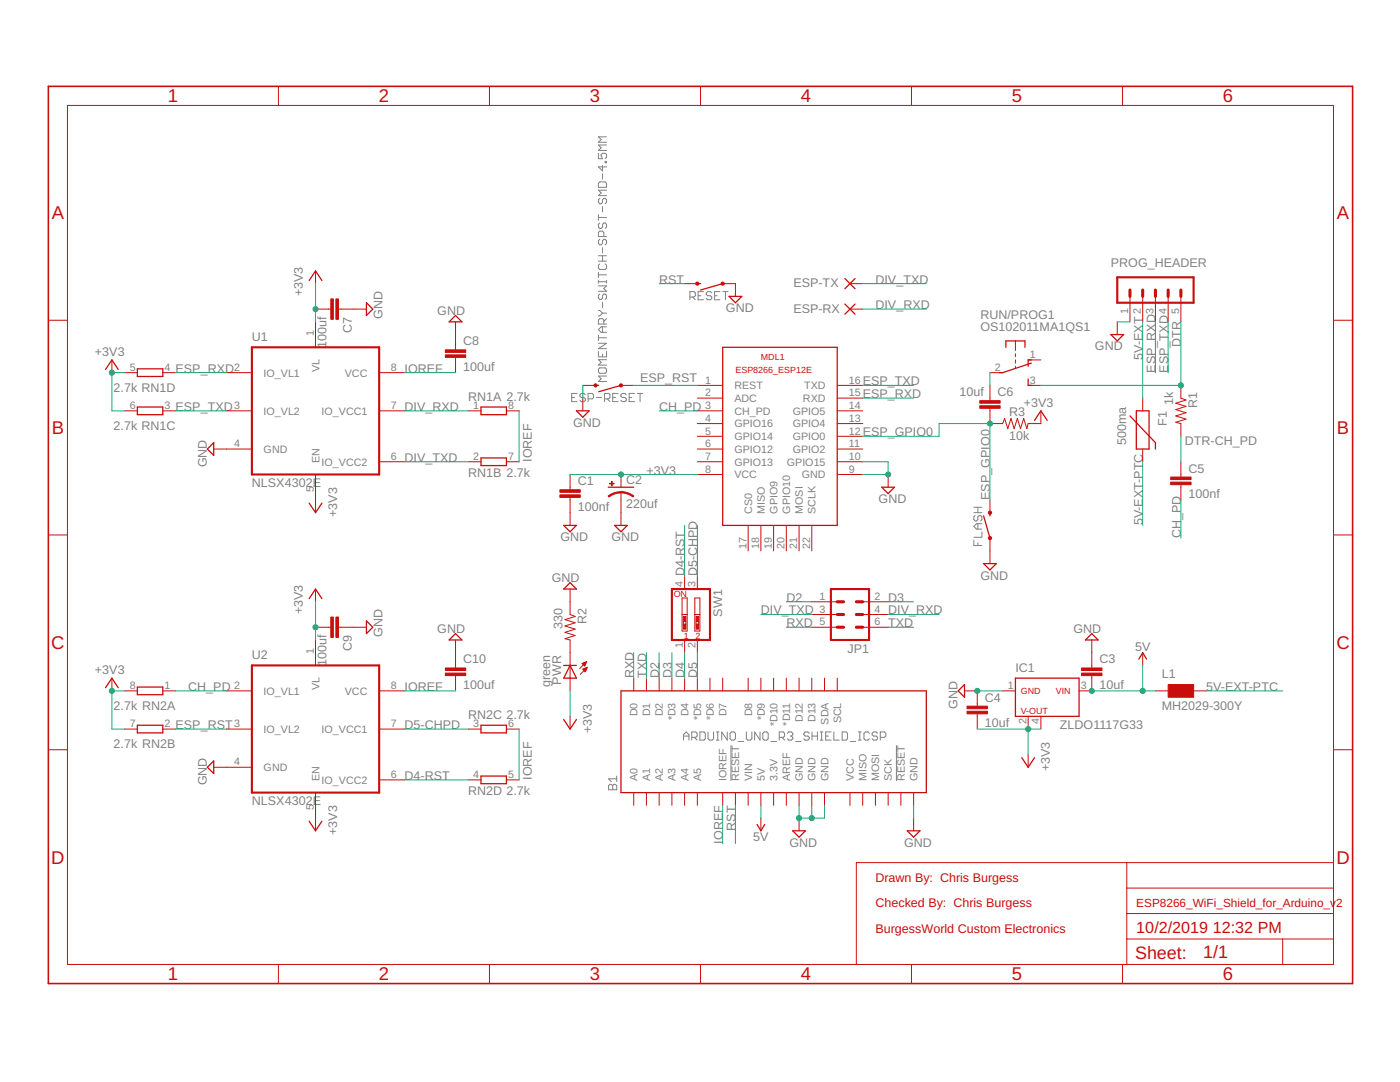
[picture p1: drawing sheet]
<svg xmlns="http://www.w3.org/2000/svg" width="279mm" height="216mm" viewBox="0 0 279 216" stroke-linecap="round" stroke-linejoin="round" font-family="sans-serif">
<g fill="none" stroke="#808080" stroke-width=".2">
<path d="M119.4 30.6v1.1h.8l-.2-.9 .2-.2h.6l.3 .2v.6l-.3 .3M119.7 36.3h1.1l.3 .3v.8h-1.7v-.8zM119.7 39.6l-.3 .3v.5l.3 .3h.3l.2-.3v-.5l.3-.3h.3l.3 .3v.5l-.3 .3M120.2 33v1.1l-.8-.8h1.7M120.2 34.7v1.1M120.8 32.2h.3v.3h-.3zM121.1 38h-1.7l.6 .5-.6 .5h1.7M121.1 28.9h-1.7l.6 .6-.6 .5h1.7M121.1 27.3h-1.7l.6 .6-.6 .5h1.7M119.4 42.8v1.1M119.4 54.3v1.1M119.4 55.9v.6"/>
<path d="M119.4 57h1.7l-.6 .6 .6 .5h-1.7M119.4 56.2h1.7M119.4 54.8h1.7M119.4 52.1h1.7M119.4 51h1.7M119.4 43.4h1.7M119.7 44.5l-.3 .3v.5l.3 .3h.3l.2-.3v-.5l.3-.3h.3l.3 .3v.5l-.3 .3M119.7 47.8l-.3 .2v.6l.3 .3h.3l.2-.3v-.6l.3-.2h.3l.3 .2v.6l-.3 .3M119.7 52.7l-.3 .2v.6l.3 .3h1.1l.3-.3v-.6l-.3-.2M119.7 58.7l-.3 .2v.6l.3 .3h.3l.2-.3v-.6l.3-.2h.3l.3 .2v.6l-.3 .3M120.2 41.2v1.1M120.2 49.4v1.1"/>
<path d="M120.2 51v1.1M120.5 47.2v-.8l-.3-.3h-.5l-.3 .3v.8h1.7M121.1 55.9v.6M137.7 59.3h.8l.3-.3v-.5l-.3-.3h-.8v1.6M138.2 59.3l.6 .5M139.3 59h.6M140.4 58.2h-1.1v1.6h1.1M142 58.5l-.2-.3h-.6l-.3 .3v.2l.3 .3h.6l.2 .3v.2l-.2 .3h-.6l-.3-.3M142.6 59h.5M143.7 58.2h-1.1v1.6h1.1M144.2 58.2h1.1M144.8 58.2v1.6"/>
<path d="M114.1 79.3h.5M115.2 78.5h-1.1v1.6h1.1M116.8 78.8l-.3-.3h-.5l-.3 .3v.3l.3 .2h.5l.3 .3v.3l-.3 .2h-.5l-.3-.2M117.4 79.6h.8l.2-.3v-.5l-.2-.3h-.8v1.6M119 79.3h1.1M119.4 66.9v1M119.4 70.1v1.1h1.7v-1.1M119.4 68.5h1.7l-1.7 1.1h1.7M119.4 67.4h1.7M119.4 62h.3l.5 .5M119.7 73.4h1.1l.3 .3v.5l-.3 .3h-1.1l-.3-.3v-.5zM120.2 60.3v1.1"/>
<path d="M120.2 65.2v1.1M120.2 70.7v.5M120.2 62.5l-.5 .5h-.3M120.2 62.5h.9M120.5 64.7v-.8l-.3-.3h-.5l-.3 .3v.8h1.7M120.6 79.6h.9l.2-.3v-.5l-.2-.3h-.9v1.6M121.1 75h-1.7l.6 .6-.6 .5h1.7M121.1 71.8h-1.7l.6 .5-.6 .6h1.7M121.1 65.2h-1.1l-.6 .6 .6 .5h1.1M121.1 63.6l-.6 .5M121.2 79.6l.5 .5M122.3 79.3h.5"/>
<path d="M123.4 78.5h-1.1v1.6h1.1M125 78.8l-.3-.3h-.5l-.3 .3v.3l.3 .2h.5l.3 .3v.3l-.3 .2h-.5l-.3-.2M125.6 79.3h.5M126.6 78.5h-1v1.6h1M127.2 78.5h1.1M127.7 78.5v1.6M194.4 107.8v1.1h1.6M194.4 102.3h1.6M194.4 101.2h1.6M194.6 102.9l-.2 .2v.6l.2 .2h.3l.3-.2v-.6l.2-.2h.3l.3 .2v.6l-.3 .2M195.2 101.2v1.1M195.2 104.5v1.1"/>
<path d="M195.2 108.3v.6M196 106.1v1.1h-1.6M196 104.5h-1.1l-.5 .6 .5 .5h1.1M121.5 156.8l.2-.3h.3l.3 .3 .2-.3h.3l.3 .3v.8h-1.6zM122.3 156.8v.8M123.1 154.9v1.1M123.1 155.4h-1.6l.5 .6M136.4 147.7v-1.1l.5-.6 .6 .6v1.1M136.4 146.9h1.1M138 147.1h.9l.2-.2v-.6l-.2-.3h-.9v1.7M138.6 147.1l.5 .6M139.7 146h.8l.3 .3v1.1l-.3 .3h-.8z"/>
<path d="M141.3 146v1.4l.3 .3h.5l.3-.3v-1.4M143 146h.5M143 147.7h.5M143.2 146v1.7M145.1 146v1.7l-1.1-1.7v1.7M145.9 148.7v7.1M146 146h.5l.3 .3v1.1l-.3 .3h-.5l-.3-.3v-1.1zM147.3 148h1.1M148.9 146v1.4l.3 .3h.6l.3-.3v-1.4M151.7 146v1.7l-1.1-1.7v1.7M152.5 146h.5l.3 .3v1.1l-.3 .3h-.5l-.3-.3v-1.1zM153.9 148h1.1"/>
<path d="M155.5 147.1h.8l.3-.2v-.6l-.3-.3h-.8v1.7M156 147.1l.6 .6M157.1 146.3l.3-.3h.5l.3 .3v.3l-.3 .3M157.7 146.9h.2M157.9 146.9l.3 .2v.3l-.3 .3h-.5l-.3-.3M158.8 148h1.1M161.5 146.3l-.3-.3h-.5l-.3 .3v.3l.3 .3h.5l.3 .2v.3l-.3 .3h-.5l-.3-.3M162.1 146.9h1M162.1 146v1.7M163.1 146v1.7M163.7 146h.5M163.7 147.7h.5"/>
<path d="M164 146v1.7M164.8 146.9h.5M165.9 146h-1.1v1.7h1.1M166.4 146v1.7h1.1M168.1 146h.8l.2 .3v1.1l-.2 .3h-.8zM169.7 148h1.1M171.3 146h.6M171.3 147.7h.6M171.6 146v1.7M173.5 146.3l-.3-.3h-.5l-.3 .3v1.1l.3 .3h.5l.3-.3M175.1 146.3l-.2-.3h-.6l-.2 .3v.3l.2 .3h.6l.2 .2v.3l-.2 .3h-.6l-.2-.3M175.7 147.1h.8l.3-.2v-.6l-.3-.3h-.8v1.7"/>
<path d="M178.9 148.7v7.1"/>
</g>
<g fill="none" stroke="#c90d0c" stroke-width=".25">
<path d="M61.7 56l1.3-1.9 1.2 1.9M139.2 56.6h.6M144.2 56.6l-4.4 1.3M145.5 59.1h2.5l-1.2 1.3zM168.6 55.6l2 2M170.6 55.6l-2 2M21.1 73.7l1.2-1.9 1.3 1.9M27.4 73.6h5.1v1.5h-5.1zM73.1 60.4l1.3 1.3-1.3 1.2zM90.9 62.9l1.3 1.3h-2.6zM118.9 76.9h.6M123.9 76.9l-4.4 1.3"/>
<path d="M144.2 69.3h22.9v35.5h-22.9zM168.6 60.7l2 2M170.6 60.7l-2 2M200.7 69.3v-1.3h3.9v1.3M205.2 75.6v1.3h.6M205.8 72.5l-5.7 1.9h-.6M205.8 71.8h-.6v1.3M221.7 66.8h2.5l-1.2 1.2zM27.4 81.2h5.1v1.5h-5.1zM42.7 88.3v2.6l-1.3-1.3zM96 81.2h5.1v1.5h-5.1zM96 91.4h5.1v1.5h-5.1z"/>
<path d="M115 82h2.6l-1.3 1.2zM121.4 97.2h5.1M176 97.2h2.5l-1.3 1.3zM206.5 83.9l1.2-1.9 1.3 1.9M225.5 83l5.1 5.3v1.3M226.8 82h2.5v7.6h-2.5zM61.7 100.4l1.3 1.9 1.2-1.9M61.7 119.4l1.3-1.9 1.2 1.9M112.5 104.8h2.5l-1.2 1.3zM112.5 117.5l1.3-1.2 1.2 1.2zM122.7 104.8h2.5l-1.3 1.3zM196.3 102.9l1.3 4.5"/>
<path d="M196.3 112.5h2.5l-1.2 1.2zM197.6 102.3v.6M21.1 137.2l1.2-1.9 1.3 1.9M27.4 137.1h5.1v1.5h-5.1zM73.1 123.9l1.3 1.3-1.3 1.2zM90.9 126.4l1.3 1.3h-2.6zM112.5 132.8h2.5M113.8 132.8l1.2 2.5h-2.5zM123.9 137.9h61v20.3h-61zM192.5 136.6v2.5l-1.3-1.2zM202.6 135.3h12.7v7.6h-12.7zM217.9 126.4l1.3 1.3h-2.6z"/>
<path d="M227.3 131.5l.7-1.3 .8 1.3M27.4 144.7h5.1v1.5h-5.1zM42.7 151.8v2.5l-1.3-1.2zM96 144.7h5.1v1.5h-5.1zM96 154.9h5.1v1.5h-5.1zM112.5 143.6l1.3 1.9 1.2-1.9M203.9 151.2l1.3 1.9 1.3-1.9M61.7 163.9l1.3 1.9 1.2-1.9M151.1 164.5l.7 1.3 .8-1.3M158.2 165.8h2.5l-1.2 1.2zM181.1 165.8h2.5l-1.3 1.2z"/>
</g>
<g fill="none" stroke="#c90d0c" stroke-width=".2">
<path d="M55.6 17.2v3.8M97.7 17.2v3.8M139.8 17.2v3.8M181.9 17.2v3.8M224 17.2v3.8M13.5 21h252.6v171.4h-252.6zM63 54.1v2.5M136.6 56.6h2.6M144.2 56.6h2.6v2.5M169.6 56.6h2.6M225.5 59.1v5.1M228 59.1v5.1"/>
<path d="M230.6 59.1v5.1M233.1 59.1v5.1M235.7 59.1v5.1M9.7 63.9h3.8M22.3 71.8v2.6M24.9 74.4h2.5M32.5 74.4h2.5M45.2 74.4h5.1M63 61.7h3M63 64.2v5.1M67.5 61.7h5.6M75.7 74.4h5.1"/>
<path d="M90.9 64.2v5.6M90.9 71.3v3.1M116.3 76.9h2.6M116.3 79.4v2.6M123.9 76.9h2.6M139.2 76.9h5M139.2 79.4h5M167.1 76.9h5.1M167.1 79.4h5.1M169.6 61.7h2.6M197.6 74.4h2.5M197.6 76.9v3"/>
<path d="M202.6 68v1.9M202.6 70.6v.6M202.6 71.8v.7M202.6 73.1v.4M205.2 71.8h2.5M205.2 76.9h2.5M223 64.2v2.6M228 79.4v2.6M235.7 76.9v2.5l1 .4-2 .7 2 .6-2 .6 2 .7-2 .6 2 .6-2 .7 1 .2v2.6M266.1 63.9h3.8M24.9 82h2.5M32.5 82h2.5"/>
<path d="M42.7 89.6h7.6M45.2 82h5.1M63 94.7v7.6M75.7 82h5.1M75.7 92.1h5.1M93.5 82h2.5M93.5 92.1h2.5M101.1 82h2.5M101.1 92.1h2.5M113.8 94.7v3M113.8 99.3v5.5M123.9 94.7v2.5"/>
<path d="M123.9 98.2v6.6M139.2 84.5h5M139.2 82h5M139.2 94.7h5M139.2 87.1h5M139.2 89.6h5M139.2 92.1h5M167.1 84.5h5.1M167.1 82h5.1M167.1 94.7h5.1M167.1 87.1h5.1M167.1 89.6h5.1"/>
<path d="M167.1 92.1h5.1M177.2 94.7v2.5M197.6 81.5v3h2.5l.4-1 .6 2 .7-2 .6 2 .6-2 .7 2 .6-2 .6 2 .3-1h2.5v-2.5M197.6 99.8v2.5M228 89.6v2.5M235.7 92.1v3.1M235.7 96.7v3.1M9.7 106.7h3.8M63 117.5v2.6M113.8 117.5v5.1l1 .4-2 .6 2 .7-2 .6 2 .6-2 .7 2 .6-2 .6 1 .3v10.2M136.1 119.3h1v6.6h-1zM136.6 115v2.5"/>
<path d="M138.7 119.3h1v6.6h-1zM139.2 115v2.5M149.3 104.8v5.1M151.8 104.8v5.1M154.4 104.8v5.1M156.9 104.8v5.1M159.5 104.8v5.1M162 104.8v5.1M197.6 107.4v5.1M266.1 106.7h3.8M22.3 135.3v2.6M24.9 137.9h2.5"/>
<path d="M32.5 137.9h2.5M45.2 137.9h5.1M63 125.2h3M63 127.7v5.1M67.5 125.2h5.6M75.7 137.9h5.1M90.9 127.7v5.6M90.9 134.8v3.1M116.2 132.4h.7M116.3 133.5l.9-.3-.4 .8zM116.3 132.5h.5M116.4 133.5h.7"/>
<path d="M116.4 133.6h.6M116.4 132.3h.5M116.4 132.7h.4M116.5 133.8h.4M116.6 132.8h.1M116.6 133.9h.3M116.6 133.4h.5M116.7 132.2h.3M116.8 134h.1M116.9 133.3h.2M117 132.1h.1M117.1 132l-1.4 1.4"/>
<path d="M117.1 132l-.4 .9-.5-.5M117.1 132l-.9 .4M117.2 133.2l-1.4 1.4M126.5 135.3v2.6M129 135.3v2.6M131.6 135.3v2.6M134.1 135.3v2.6M136.1 122.6h1M136.4 124v.5M136.6 127.7v2.5M136.6 135.3v2.6M136.9 124v.5"/>
<path d="M138.7 122.6h1M138.9 124v.5M139.2 127.7v2.5M139.2 135.3v2.6M139.4 124v.5M141.7 135.3v2.6M144.2 135.3v2.6M149.3 135.3v2.6M151.8 135.3v2.6M154.4 135.3v2.6M156.9 135.3v2.6M159.5 135.3v2.6"/>
<path d="M162 135.3v2.6M162 120.1h5.1M162 122.6h5.1M162 125.2h5.1M164.5 135.3v2.6M167.1 135.3v2.6M172.2 120.1h5M172.2 122.6h5M172.2 125.2h5M192.5 137.9h2.5v3M200.1 137.9h2.5M217.9 134.8v3.1h-2.6"/>
<path d="M217.9 127.7v5.6M228 130.2v2.6M230.6 137.9h2.5M238.2 137.9h2.5M9.7 149.6h3.8M24.9 145.5h2.5M32.5 145.5h2.5M42.7 153.1h7.6M45.2 145.5h5.1M63 158.2v7.6M75.7 145.5h5.1M75.7 155.6h5.1"/>
<path d="M93.5 145.5h2.5M93.5 155.6h2.5M101.1 145.5h2.5M101.1 155.6h2.5M113.8 142.9v2.6M126.5 158.2v2.5M129 158.2v2.5M131.6 158.2v2.5M134.1 158.2v2.5M136.6 158.2v2.5M139.2 158.2v2.5M144.2 158.2v2.5"/>
<path d="M146.8 158.2v2.5M149.3 158.2v2.5M151.8 158.2v2.5M154.4 158.2v2.5M156.9 158.2v2.5M159.5 158.2v2.5M162 158.2v2.5M164.5 158.2v2.5M169.6 158.2v2.5M172.2 158.2v2.5M174.7 158.2v2.5M177.2 158.2v2.5"/>
<path d="M179.8 158.2v2.5M182.3 158.2v2.5M195 142.4v3.1M205.2 142.9v2.6M205.2 150.6v2.5M207.7 142.9v2.6M266.1 149.6h3.8M151.8 163.2v2.6M159.5 163.2v2.6M182.3 163.2v2.6M224.9 172.1v20.3M224.9 177.2h41.2"/>
<path d="M266.1 172.1h-95.2v20.3M55.6 192.4v3.9M97.7 192.4v3.9M139.8 192.4v3.9M181.9 192.4v3.9M224 192.4v3.9M224.9 187.4h41.2M224.9 182.3h41.2M256 187.4v5"/>
</g>
<g fill="#c90d0c" stroke="#c90d0c" stroke-width=".2">
<path d="M111.7 98.7h4.1v.6h-4.1z"/>
<path d="M111.7 97.7h4.1v.5h-4.1z"/>
<path d="M233.6 96.2h4.1v.5h-4.1z"/>
<path d="M233.6 95.2h4.1v.5h-4.1z"/>
<path d="M193 141.9h4.1v.5h-4.1z"/>
<path d="M193 140.9h4.1v.5h-4.1z"/>
<path d="M215.9 134.3h4v.5h-4z"/>
<path d="M215.9 133.3h4v.5h-4z"/>
<path d="M233.1 136.6h5.1v2.5h-5.1z"/>
<path d="M195.5 81h4.1v.5h-4.1z"/>
<path d="M195.5 79.9h4.1v.6h-4.1z"/>
<path d="M121.7 96.4h.9v.2h-.9z"/>
<path d="M122 96.1h.2v.8h-.2z"/>
<path d="M138.9 123h.5v1h-.5z"/>
<path d="M138.9 124.5h.5v1h-.5z"/>
<path d="M136.4 123h.5v1h-.5z"/>
<path d="M136.4 124.5h.5v1h-.5z"/>
<path d="M66 59.6h.5v4.1h-.5z"/>
<path d="M67 59.6h.5v4.1h-.5z"/>
<path d="M88.9 70.8h4v.5h-4z"/>
<path d="M88.9 69.8h4v.5h-4z"/>
<path d="M66 123.1h.5v4.1h-.5z"/>
<path d="M67 123.1h.5v4.1h-.5z"/>
<path d="M88.9 134.3h4v.5h-4z"/>
<path d="M88.9 133.3h4v.5h-4z"/>
</g>
<g fill="#c90d0c" stroke="#c90d0c" stroke-width=".2">
<path d="M123.9 98.1l1.4 .2 1.2 .7-.2 .2-1.4-.7-1-.2z" fill-rule="evenodd"/>
<path d="M121.4 99l1.2-.7 1.3-.2v.3l-1 .1-1.4 .7z" fill-rule="evenodd"/>
<path d="M138.9 56.4l.3-.1 .2 .1v.4h-.5z" fill-rule="evenodd"/>
<circle cx="123.9" cy="76.9" r=".33"/>
<circle cx="118.8" cy="76.9" r=".33"/>
<circle cx="197.6" cy="107.4" r=".33"/>
<circle cx="197.6" cy="102.3" r=".33"/>
<circle cx="144.2" cy="56.6" r=".33"/>
</g>
<path d="M223 55.3h15.2v5.1h-15.2zM50.3 69.3h25.4v25.4h-25.4zM134.1 117.5h7.6v10.2h-7.6zM165.8 117.5h7.6v10.2h-7.6zM50.3 132.8h25.4v25.4h-25.4z" fill="none" stroke="#c90d0c" stroke-width=".42"/>
<path d="M225.5 57.9v1.2M228 57.9v1.2M230.6 57.9v1.2M233.1 57.9v1.2M235.7 57.9v1.2M167.1 125.2h1.3M167.1 122.6h1.3M167.1 120.1h1.3M170.9 125.2h1.3M170.9 122.6h1.3M170.9 120.1h1.3" fill="none" stroke="#c90d0c" stroke-width=".61"/>
<path d="M9.7 17.2h260.2v179.1h-260.2z" fill="none" stroke="#c90d0c" stroke-width=".32"/>
<g fill="none" stroke="#0dab76" stroke-width=".2">
<path d="M63 56.6v7.6M131.6 56.6h5M172.2 56.6h12.7M24.9 74.4h-2.6v7.6h2.6M35 74.4h10.2M80.8 74.4h10.1M116.3 76.9v2.5M126.5 76.9h12.7M172.2 76.9h10.1M172.2 79.4h10.1M172.2 61.7h12.7M197.6 74.4v2.5"/>
<path d="M223 64.2h2.5M228 64.2v15.2M230.6 64.2v10.2M233.1 64.2v10.2M235.7 64.2v12.7h-28M35 82h10.2M80.8 92.1h12.7M80.8 82h12.7M103.6 82v10.1M113.8 94.7h25.4M131.6 82h7.6M172.2 92.1h5v2.6h-5"/>
<path d="M172.2 87.1h15.2v-2.6h10.2v15.3M228 92.1v12.7M235.7 87.1v5M235.7 99.8v7.6M136.6 104.8v10.2M139.2 104.8v10.2M24.9 137.9h-2.6v7.6h2.6M35 137.9h10.2M63 120.1v7.6M80.8 137.9h10.1M113.8 137.9v5M126.5 130.2v5.1"/>
<path d="M129 130.2v5.1M131.6 130.2v5.1M134.1 130.2v5.1M136.6 130.2v5.1M139.2 130.2v5.1M151.8 122.6h10.2M156.9 125.2h5.1M156.9 120.1h5.1M177.2 122.6h10.2M177.2 125.2h5.1M177.2 120.1h5.1M195 137.9h5.1"/>
<path d="M217.9 137.9h12.7M228 132.8v5.1M240.7 137.9h15.3M35 145.5h10.2M80.8 145.5h12.7M80.8 155.6h12.7M103.6 145.5v10.1M195 145.5h12.7M205.2 145.5v5.1M144.2 160.7v7.6M146.8 160.7v7.6M151.8 160.7v2.5"/>
<path d="M159.5 160.7v2.5h5v-2.5M162 160.7v2.5M182.3 160.7v2.5"/>
</g>
<g fill="#0dab76" stroke="#0dab76" stroke-width=".2">
<circle cx="177.2" cy="94.7" r=".51"/>
<circle cx="195" cy="137.9" r=".51"/>
<circle cx="159.5" cy="163.2" r=".51"/>
<circle cx="162" cy="163.2" r=".51"/>
<circle cx="123.9" cy="94.7" r=".51"/>
<circle cx="205.2" cy="145.5" r=".51"/>
<circle cx="63" cy="61.7" r=".51"/>
<circle cx="63" cy="125.2" r=".51"/>
<circle cx="22.3" cy="74.4" r=".51"/>
<circle cx="22.3" cy="137.9" r=".51"/>
<circle cx="197.6" cy="84.5" r=".51"/>
<circle cx="235.7" cy="76.9" r=".51"/>
<circle cx="217.9" cy="137.9" r=".51"/>
<circle cx="228" cy="137.9" r=".51"/>
</g>
<g font-size="3.7" fill="#c90d0c">
<text x="33.5" y="20.4">1</text>
<text x="75.6" y="20.4">2</text>
<text x="117.7" y="20.4">3</text>
<text x="159.8" y="20.4">4</text>
<text x="202" y="20.4">5</text>
<text x="244.1" y="20.4">6</text>
<text x="10.3" y="43.8">A</text>
<text x="266.8" y="43.8">A</text>
<text x="10.3" y="86.6">B</text>
<text x="266.8" y="86.6">B</text>
<text x="10.2" y="129.5">C</text>
<text x="266.7" y="129.5">C</text>
<text x="10.2" y="172.3">D</text>
<text x="266.7" y="172.3">D</text>
<text x="33.5" y="195.6">1</text>
<text x="75.6" y="195.6">2</text>
<text x="117.7" y="195.6">3</text>
<text x="159.8" y="195.6">4</text>
<text x="202" y="195.6">5</text>
<text x="244.1" y="195.6">6</text>
</g>
<g font-size="3.6" fill="#c90d0c">
<text x="226.5" y="191.3">Sheet:</text>
<text x="240.1" y="191.2">1/1</text>
</g>
<g font-size="3.2" fill="#c90d0c">
<text x="226.8" y="186.1">10/2/2019</text>
<text x="242" y="186.1">12:32 PM</text>
</g>
<g font-size="2.5" fill="#808080">
<text x="221.7" y="53.3">PROG_HEADER</text>
<text x="60.4" y="59.1" transform="rotate(-90 60.4 59.1)">+3V3</text>
<text x="131.5" y="56.6">RST</text>
<text x="158.3" y="57.3">ESP-TX</text>
<text x="174.7" y="56.6">DIV_TXD</text>
<text x="76.3" y="63.6" transform="rotate(-90 76.3 63.6)">GND</text>
<text x="87.3" y="62.8">GND</text>
<text x="144.9" y="62.3">GND</text>
<text x="158.3" y="62.4">ESP-RX</text>
<text x="174.7" y="61.7">DIV_RXD</text>
<text x="195.7" y="63.6">RUN/PROG1</text>
<text x="19" y="71.1">+3V3</text>
<text x="50.3" y="68">U1</text>
<text x="65.1" y="69.5" transform="rotate(-90 65.1 69.5)">100uf</text>
<text x="70.2" y="66.4" transform="rotate(-90 70.2 66.4)">C7</text>
<text x="92.4" y="68.9">C8</text>
<text x="195.7" y="66.1">OS102011MA1QS1</text>
<text x="218.5" y="69.9">GND</text>
<text x="228" y="71.8" transform="rotate(-90 228 71.8)">5V-EXT</text>
<text x="235.7" y="69.3" transform="rotate(-90 235.7 69.3)">DTR</text>
<text x="35" y="74.4">ESP_RXD</text>
<text x="80.8" y="74.4">IOREF</text>
<text x="92.4" y="74">100uf</text>
<text x="127.7" y="76.1">ESP_RST</text>
<text x="172.2" y="76.9">ESP_TXD</text>
<text x="230.6" y="74.4" transform="rotate(-90 230.6 74.4)">ESP_RXD</text>
<text x="233.1" y="74.4" transform="rotate(-90 233.1 74.4)">ESP_TXD</text>
<text x="22.7" y="78.2">2.7k RN1D</text>
<text x="35" y="82">ESP_TXD</text>
<text x="80.8" y="82">DIV_RXD</text>
<text x="93.4" y="80">RN1A 2.7k</text>
<text x="131.5" y="82">CH_PD</text>
<text x="172.2" y="79.4">ESP_RXD</text>
<text x="191.5" y="79.1">10uf</text>
<text x="199.1" y="79.1">C6</text>
<text x="201.4" y="83">R3</text>
<text x="204.3" y="81.2">+3V3</text>
<text x="234.1" y="80.8" transform="rotate(-90 234.1 80.8)">1k</text>
<text x="238.9" y="81.4" transform="rotate(-90 238.9 81.4)">R1</text>
<text x="22.7" y="85.8">2.7k RN1C</text>
<text x="114.4" y="85.2">GND</text>
<text x="172.2" y="87.1">ESP_GPIO0</text>
<text x="201.4" y="87.8">10k</text>
<text x="224.7" y="88.9" transform="rotate(-90 224.7 88.9)">500ma</text>
<text x="232.9" y="84.9" transform="rotate(-90 232.9 84.9)">F1</text>
<text x="236.5" y="88.8">DTR-CH_PD</text>
<text x="41.3" y="93.2" transform="rotate(-90 41.3 93.2)">GND</text>
<text x="80.8" y="92.1">DIV_TXD</text>
<text x="93.4" y="95.2">RN1B 2.7k</text>
<text x="106.1" y="92.1" transform="rotate(-90 106.1 92.1)">IOREF</text>
<text x="129" y="94.7">+3V3</text>
<text x="237.2" y="94.3">C5</text>
<text x="50.3" y="97.2">NLSX4302E</text>
<text x="115.3" y="101.9">100nf</text>
<text x="115.3" y="96.8">C1</text>
<text x="124.9" y="101.4">220uf</text>
<text x="124.9" y="96.6">C2</text>
<text x="175.3" y="100.4">GND</text>
<text x="197.6" y="99.8" transform="rotate(-90 197.6 99.8)">ESP_GPIO0</text>
<text x="237.2" y="99.4">100nf</text>
<text x="67.3" y="103.1" transform="rotate(-90 67.3 103.1)">+3V3</text>
<text x="228" y="104.8" transform="rotate(-90 228 104.8)">5V-EXT-PTC</text>
<text x="235.7" y="107.4" transform="rotate(-90 235.7 107.4)">CH_PD</text>
<text x="111.9" y="108">GND</text>
<text x="122" y="108">GND</text>
<text x="110.1" y="116.1">GND</text>
<text x="136.6" y="115" transform="rotate(-90 136.6 115)">D4-RST</text>
<text x="139.2" y="115" transform="rotate(-90 139.2 115)">D5-CHPD</text>
<text x="195.7" y="115.6">GND</text>
<text x="60.4" y="122.6" transform="rotate(-90 60.4 122.6)">+3V3</text>
<text x="112.2" y="125.5" transform="rotate(-90 112.2 125.5)">330</text>
<text x="117" y="124.5" transform="rotate(-90 117 124.5)">R2</text>
<text x="144.1" y="123" transform="rotate(-90 144.1 123)">SW1</text>
<text x="151.9" y="122.6">DIV_TXD</text>
<text x="156.9" y="120.1">D2</text>
<text x="156.9" y="125.2">RXD</text>
<text x="177.3" y="122.6">DIV_RXD</text>
<text x="177.3" y="125.2">TXD</text>
<text x="177.3" y="120.1">D3</text>
<text x="50.3" y="131.5">U2</text>
<text x="70.2" y="129.9" transform="rotate(-90 70.2 129.9)">C9</text>
<text x="76.3" y="127.1" transform="rotate(-90 76.3 127.1)">GND</text>
<text x="87.3" y="126.3">GND</text>
<text x="169.1" y="130.2">JP1</text>
<text x="214.2" y="126.3">GND</text>
<text x="226.5" y="130">5V</text>
<text x="19" y="134.6">+3V3</text>
<text x="37.6" y="137.9">CH_PD</text>
<text x="65.1" y="133" transform="rotate(-90 65.1 133)">100uf</text>
<text x="80.8" y="137.9">IOREF</text>
<text x="92.4" y="137.5">100uf</text>
<text x="92.4" y="132.4">C10</text>
<text x="109.8" y="137.2" transform="rotate(-90 109.8 137.2)">green</text>
<text x="112" y="136.6" transform="rotate(-90 112 136.6)">PWR</text>
<text x="126.5" y="135.3" transform="rotate(-90 126.5 135.3)">RXD</text>
<text x="129" y="135.3" transform="rotate(-90 129 135.3)">TXD</text>
<text x="131.5" y="135.3" transform="rotate(-90 131.5 135.3)">D2</text>
<text x="134.1" y="135.3" transform="rotate(-90 134.1 135.3)">D3</text>
<text x="136.6" y="135.3" transform="rotate(-90 136.6 135.3)">D4</text>
<text x="139.2" y="135.3" transform="rotate(-90 139.2 135.3)">D5</text>
<text x="202.6" y="134">IC1</text>
<text x="219.4" y="137.5">10uf</text>
<text x="219.4" y="132.4">C3</text>
<text x="231.9" y="135.3">L1</text>
<text x="240.7" y="137.9">5V-EXT-PTC</text>
<text x="22.7" y="141.7">2.7k RN2A</text>
<text x="93.4" y="143.4">RN2C 2.7k</text>
<text x="191.1" y="141.5" transform="rotate(-90 191.1 141.5)">GND</text>
<text x="196.6" y="140">C4</text>
<text x="231.9" y="141.7">MH2029-300Y</text>
<text x="22.7" y="149.3">2.7k RN2B</text>
<text x="35" y="145.5">ESP_RST</text>
<text x="80.8" y="145.5">D5-CHPD</text>
<text x="118.1" y="146.3" transform="rotate(-90 118.1 146.3)">+3V3</text>
<text x="196.6" y="145.1">10uf</text>
<text x="211.5" y="145.5">ZLDO1117G33</text>
<text x="80.8" y="155.6">D4-RST</text>
<text x="106.1" y="155.6" transform="rotate(-90 106.1 155.6)">IOREF</text>
<text x="209.5" y="153.9" transform="rotate(-90 209.5 153.9)">+3V3</text>
<text x="41.3" y="156.7" transform="rotate(-90 41.3 156.7)">GND</text>
<text x="50.3" y="160.7">NLSX4302E</text>
<text x="93.4" y="158.7">RN2D 2.7k</text>
<text x="67.3" y="166.6" transform="rotate(-90 67.3 166.6)">+3V3</text>
<text x="146.8" y="165.8" transform="rotate(-90 146.8 165.8)">RST</text>
<text x="150.3" y="167.8">5V</text>
<text x="144.2" y="168.3" transform="rotate(-90 144.2 168.3)">IOREF</text>
<text x="157.6" y="169">GND</text>
<text x="180.4" y="169">GND</text>
</g>
<g font-size="2.5" fill="#c90d0c">
<text x="174.7" y="175.9">Drawn By: Chris Burgess</text>
<text x="174.7" y="181">Checked By: Chris Burgess</text>
<text x="174.7" y="186.1">BurgessWorld Custom Electronics</text>
</g>
<g font-size="2.3" fill="#c90d0c">
<text x="226.8" y="181">ESP8266_WiFi_Shield_for_Arduino_v</text>
<text x="266.6" y="181">2</text>
</g>
<g font-size="2.1" fill="#808080">
<text x="225.1" y="62.7" transform="rotate(-90 225.1 62.7)">1</text>
<text x="227.7" y="62.7" transform="rotate(-90 227.7 62.7)">2</text>
<text x="230.2" y="62.7" transform="rotate(-90 230.2 62.7)">3</text>
<text x="232.8" y="62.7" transform="rotate(-90 232.8 62.7)">4</text>
<text x="235.3" y="62.7" transform="rotate(-90 235.3 62.7)">5</text>
<text x="62.6" y="67" transform="rotate(-90 62.6 67)">1</text>
<text x="205.5" y="71.5">1</text>
<text x="25.9" y="74">5</text>
<text x="32.9" y="74">4</text>
<text x="46.8" y="74">2</text>
<text x="52.6" y="75.1">IO_VL1</text>
<text x="63.7" y="74.2" transform="rotate(-90 63.7 74.2)">VL</text>
<text x="68.8" y="75.1">VCC</text>
<text x="78" y="74">8</text>
<text x="140.7" y="76.6">1</text>
<text x="146.6" y="77.7">REST</text>
<text x="160.5" y="77.7">TXD</text>
<text x="169.4" y="76.6">16</text>
<text x="198.6" y="74">2</text>
<text x="205.5" y="76.6">3</text>
<text x="25.9" y="81.6">6</text>
<text x="32.9" y="81.6">3</text>
<text x="46.8" y="81.6">3</text>
<text x="52.6" y="82.7">IO_VL2</text>
<text x="64.2" y="82.7">IO_VCC1</text>
<text x="78" y="81.6">7</text>
<text x="94.4" y="81.6">1</text>
<text x="101.4" y="81.6">8</text>
<text x="140.7" y="79.1">2</text>
<text x="140.7" y="81.6">3</text>
<text x="146.6" y="80.2">ADC</text>
<text x="146.6" y="82.7">CH_PD</text>
<text x="158.2" y="82.7">GPIO5</text>
<text x="160.3" y="80.2">RXD</text>
<text x="169.4" y="81.6">14</text>
<text x="169.4" y="79.1">15</text>
<text x="46.8" y="89.2">4</text>
<text x="140.7" y="89.2">6</text>
<text x="140.7" y="86.7">5</text>
<text x="140.7" y="84.2">4</text>
<text x="146.6" y="87.8">GPIO14</text>
<text x="146.6" y="85.3">GPIO16</text>
<text x="158.2" y="87.8">GPIO0</text>
<text x="158.2" y="85.3">GPIO4</text>
<text x="169.4" y="86.7">12</text>
<text x="169.4" y="89.2">11</text>
<text x="169.4" y="84.2">13</text>
<text x="52.6" y="90.4">GND</text>
<text x="63.7" y="92.3" transform="rotate(-90 63.7 92.3)">EN</text>
<text x="64.2" y="92.9">IO_VCC2</text>
<text x="78" y="91.8">6</text>
<text x="94.4" y="91.8">2</text>
<text x="101.4" y="91.8">7</text>
<text x="140.7" y="91.8">7</text>
<text x="140.7" y="94.3">8</text>
<text x="146.6" y="90.4">GPIO12</text>
<text x="146.6" y="92.9">GPIO13</text>
<text x="146.6" y="95.4">VCC</text>
<text x="157" y="92.9">GPIO15</text>
<text x="158.2" y="90.4">GPIO2</text>
<text x="160" y="95.4">GND</text>
<text x="169.4" y="94.3">9</text>
<text x="169.4" y="91.8">10</text>
<text x="62.6" y="98.2" transform="rotate(-90 62.6 98.2)">5</text>
<text x="150.1" y="102.5" transform="rotate(-90 150.1 102.5)">CS0</text>
<text x="152.6" y="102.5" transform="rotate(-90 152.6 102.5)">MISO</text>
<text x="155.2" y="102.5" transform="rotate(-90 155.2 102.5)">GPIO9</text>
<text x="157.7" y="102.5" transform="rotate(-90 157.7 102.5)">GPIO10</text>
<text x="160.2" y="102.5" transform="rotate(-90 160.2 102.5)">MOSI</text>
<text x="162.8" y="102.5" transform="rotate(-90 162.8 102.5)">SCLK</text>
<text x="149" y="109.5" transform="rotate(-90 149 109.5)">17</text>
<text x="151.5" y="109.5" transform="rotate(-90 151.5 109.5)">18</text>
<text x="154" y="109.5" transform="rotate(-90 154 109.5)">19</text>
<text x="156.6" y="109.5" transform="rotate(-90 156.6 109.5)">20</text>
<text x="159.1" y="109.5" transform="rotate(-90 159.1 109.5)">21</text>
<text x="161.7" y="109.5" transform="rotate(-90 161.7 109.5)">22</text>
<text x="136.3" y="117.2" transform="rotate(-90 136.3 117.2)">4</text>
<text x="138.8" y="117.2" transform="rotate(-90 138.8 117.2)">3</text>
<text x="163.6" y="119.7">1</text>
<text x="174.5" y="119.7">2</text>
<text x="163.6" y="122.3">3</text>
<text x="163.6" y="124.8">5</text>
<text x="174.5" y="122.3">4</text>
<text x="174.5" y="124.8">6</text>
<text x="62.6" y="130.4" transform="rotate(-90 62.6 130.4)">1</text>
<text x="136.3" y="129.2" transform="rotate(-90 136.3 129.2)">1</text>
<text x="138.8" y="129.2" transform="rotate(-90 138.8 129.2)">2</text>
<text x="25.9" y="137.5">8</text>
<text x="32.9" y="137.5">1</text>
<text x="46.8" y="137.5">2</text>
<text x="63.7" y="137.7" transform="rotate(-90 63.7 137.7)">VL</text>
<text x="78" y="137.5">8</text>
<text x="201.1" y="137.5">1</text>
<text x="215.7" y="137.5">3</text>
<text x="52.6" y="138.6">IO_VL1</text>
<text x="68.8" y="138.6">VCC</text>
<text x="127.2" y="142.9" transform="rotate(-90 127.2 142.9)">D0</text>
<text x="129.8" y="142.9" transform="rotate(-90 129.8 142.9)">D1</text>
<text x="132.3" y="142.9" transform="rotate(-90 132.3 142.9)">D2</text>
<text x="134.8" y="143.7" transform="rotate(-90 134.8 143.7)">*D3</text>
<text x="137.4" y="142.9" transform="rotate(-90 137.4 142.9)">D4</text>
<text x="139.9" y="143.7" transform="rotate(-90 139.9 143.7)">*D5</text>
<text x="142.5" y="143.7" transform="rotate(-90 142.5 143.7)">*D6</text>
<text x="145" y="142.9" transform="rotate(-90 145 142.9)">D7</text>
<text x="150.1" y="142.9" transform="rotate(-90 150.1 142.9)">D8</text>
<text x="152.6" y="143.7" transform="rotate(-90 152.6 143.7)">*D9</text>
<text x="25.9" y="145.1">7</text>
<text x="32.9" y="145.1">2</text>
<text x="46.8" y="145.1">3</text>
<text x="52.6" y="146.2">IO_VL2</text>
<text x="64.2" y="146.2">IO_VCC1</text>
<text x="78" y="145.1">7</text>
<text x="94.4" y="145.1">3</text>
<text x="101.4" y="145.1">6</text>
<text x="155.2" y="144.9" transform="rotate(-90 155.2 144.9)">*D10</text>
<text x="157.7" y="144.8" transform="rotate(-90 157.7 144.8)">*D11</text>
<text x="160.2" y="144.1" transform="rotate(-90 160.2 144.1)">D12</text>
<text x="162.8" y="144.1" transform="rotate(-90 162.8 144.1)">D13</text>
<text x="165.3" y="144.6" transform="rotate(-90 165.3 144.6)">SDA</text>
<text x="167.9" y="144.3" transform="rotate(-90 167.9 144.3)">SCL</text>
<text x="204.8" y="144.5" transform="rotate(-90 204.8 144.5)">2</text>
<text x="207.4" y="144.5" transform="rotate(-90 207.4 144.5)">4</text>
<text x="46.8" y="152.7">4</text>
<text x="52.6" y="153.8">GND</text>
<text x="63.7" y="155.8" transform="rotate(-90 63.7 155.8)">EN</text>
<text x="78" y="155.3">6</text>
<text x="94.4" y="155.3">4</text>
<text x="101.4" y="155.3">5</text>
<text x="127.2" y="155.8" transform="rotate(-90 127.2 155.8)">A0</text>
<text x="129.8" y="155.8" transform="rotate(-90 129.8 155.8)">A1</text>
<text x="132.3" y="155.8" transform="rotate(-90 132.3 155.8)">A2</text>
<text x="134.8" y="155.8" transform="rotate(-90 134.8 155.8)">A3</text>
<text x="137.4" y="155.8" transform="rotate(-90 137.4 155.8)">A4</text>
<text x="139.9" y="155.8" transform="rotate(-90 139.9 155.8)">A5</text>
<text x="145" y="155.8" transform="rotate(-90 145 155.8)">IOREF</text>
<text x="147.5" y="155.8" transform="rotate(-90 147.5 155.8)">RESET</text>
<text x="150.1" y="155.8" transform="rotate(-90 150.1 155.8)">VIN</text>
<text x="152.6" y="155.8" transform="rotate(-90 152.6 155.8)">5V</text>
<text x="155.2" y="155.8" transform="rotate(-90 155.2 155.8)">3.3V</text>
<text x="157.7" y="155.8" transform="rotate(-90 157.7 155.8)">AREF</text>
<text x="160.2" y="155.8" transform="rotate(-90 160.2 155.8)">GND</text>
<text x="162.8" y="155.8" transform="rotate(-90 162.8 155.8)">GND</text>
<text x="165.3" y="155.8" transform="rotate(-90 165.3 155.8)">GND</text>
<text x="170.4" y="155.8" transform="rotate(-90 170.4 155.8)">VCC</text>
<text x="172.9" y="155.8" transform="rotate(-90 172.9 155.8)">MISO</text>
<text x="175.5" y="155.8" transform="rotate(-90 175.5 155.8)">MOSI</text>
<text x="178" y="155.8" transform="rotate(-90 178 155.8)">SCK</text>
<text x="180.6" y="155.8" transform="rotate(-90 180.6 155.8)">RESET</text>
<text x="183.1" y="155.8" transform="rotate(-90 183.1 155.8)">GND</text>
<text x="62.6" y="161.7" transform="rotate(-90 62.6 161.7)">5</text>
<text x="64.2" y="156.4">IO_VCC2</text>
</g>
<g font-size="1.8" fill="#c90d0c">
<text x="151.9" y="71.8">MDL1</text>
<text x="146.8" y="74.4">ESP8266_ESP12E</text>
<text x="134.5" y="119.1">ON</text>
<text x="136.5" y="127.4">1</text>
<text x="138.8" y="127.4">2</text>
<text x="203.7" y="142.4">V-OUT</text>
<text x="203.7" y="138.4">GND</text>
<text x="210.7" y="138.4">VIN</text>
</g>
</svg>
